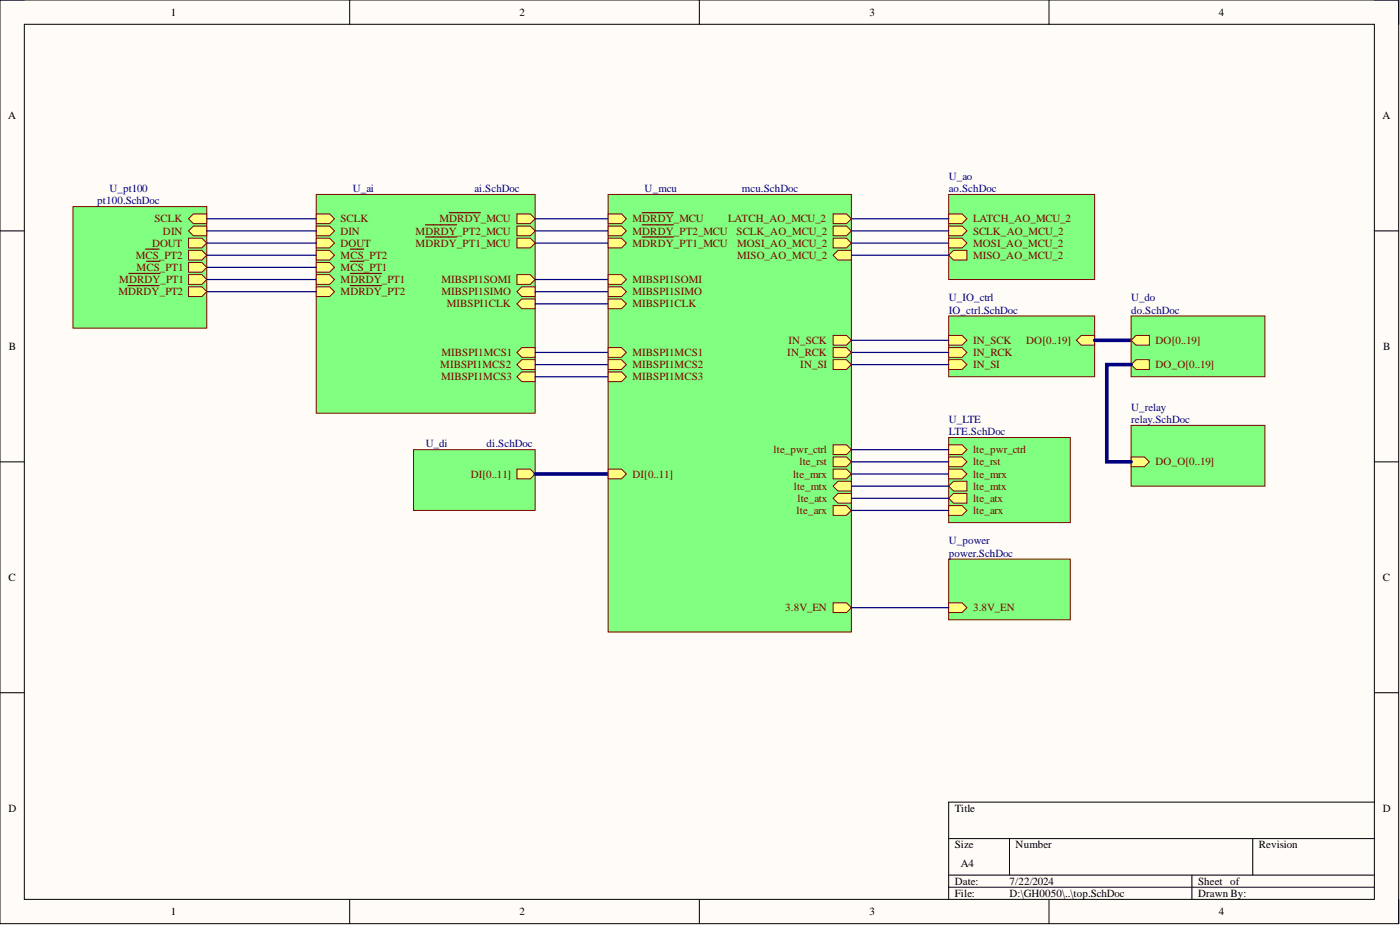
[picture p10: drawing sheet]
<svg xmlns="http://www.w3.org/2000/svg" width="292mm" height="193mm" viewBox="0 0 292 193" stroke-linecap="round" stroke-linejoin="round" font-family="sans-serif">
<path d="M0 0h291.8v192.7h-291.8z" fill-rule="evenodd" fill="#fffcf8"/>
<path d="M0 0h291.8v192.7h-291.8z" fill="none" stroke="#000" stroke-width=".21"/>
<path d="M5.1 5.1h281.7v182.5h-281.7z" fill-rule="evenodd" fill="#fffcf8"/>
<g fill="none" stroke="#000" stroke-width=".21">
<path d="M0 0h5.1M73 0v5.1M145.9 0v5.1M218.9 0v5.1M286.8 0h5v5.1M5.1 5.1h281.7v182.5h-281.7zM0 48.2h5.1M286.8 48.2h5M0 96.3h5.1M286.8 96.3h5M0 144.5h5.1M286.8 144.5h5"/>
<path d="M197.9 174.9h88.9M210.6 174.9v7.7M261.4 174.9v7.7M286.8 167.3h-88.9v20.3M73 187.6v5.1M145.9 187.6v5.1M197.9 182.6h88.9M197.9 185.1h88.9M218.9 187.6v5.1M248.7 182.6v5M291.8 187.6v5.1"/>
</g>
<path d="M197.9 40.6h30.5v17.7h-30.5z" fill-rule="evenodd" fill="#80ff80"/>
<path d="M197.9 40.6h30.5v17.7h-30.5z" fill="none" stroke="#800000" stroke-width=".21"/>
<path d="M197.9 44.6h2.8l1 1-1 1.1h-2.8z" fill-rule="evenodd" fill="#ffff80"/>
<path d="M197.9 44.6h2.8l1 1-1 1.1h-2.8z" fill="none" stroke="#800000" stroke-width=".21"/>
<path d="M197.9 47.2h2.8l1 1-1 1h-2.8z" fill-rule="evenodd" fill="#ffff80"/>
<path d="M197.9 47.2h2.8l1 1-1 1h-2.8z" fill="none" stroke="#800000" stroke-width=".21"/>
<path d="M197.9 49.7h2.8l1 1-1 1h-2.8z" fill-rule="evenodd" fill="#ffff80"/>
<path d="M197.9 49.7h2.8l1 1-1 1h-2.8z" fill="none" stroke="#800000" stroke-width=".21"/>
<path d="M197.9 53.2l1.1-1h2.7v2.1h-2.7z" fill-rule="evenodd" fill="#ffff80"/>
<path d="M197.9 53.2l1.1-1h2.7v2.1h-2.7z" fill="none" stroke="#800000" stroke-width=".21"/>
<path d="M86.3 93.8h25.4v12.7h-25.4z" fill-rule="evenodd" fill="#80ff80"/>
<path d="M86.3 93.8h25.4v12.7h-25.4z" fill="none" stroke="#800000" stroke-width=".21"/>
<path d="M107.8 97.9h2.8l1.1 1-1.1 1h-2.8z" fill-rule="evenodd" fill="#ffff80"/>
<path d="M107.8 97.9h2.8l1.1 1-1.1 1h-2.8z" fill="none" stroke="#800000" stroke-width=".21"/>
<path d="M197.9 65.9h30.5v12.7h-30.5z" fill-rule="evenodd" fill="#80ff80"/>
<path d="M197.9 65.9h30.5v12.7h-30.5z" fill="none" stroke="#800000" stroke-width=".21"/>
<path d="M224.6 71l1-1h2.8v2h-2.8z" fill-rule="evenodd" fill="#ffff80"/>
<path d="M224.6 71l1-1h2.8v2h-2.8z" fill="none" stroke="#800000" stroke-width=".21"/>
<path d="M197.9 75h2.8l1 1.1-1 1h-2.8z" fill-rule="evenodd" fill="#ffff80"/>
<path d="M197.9 75h2.8l1 1.1-1 1h-2.8z" fill="none" stroke="#800000" stroke-width=".21"/>
<path d="M197.9 72.5h2.8l1 1-1 1h-2.8z" fill-rule="evenodd" fill="#ffff80"/>
<path d="M197.9 72.5h2.8l1 1-1 1h-2.8z" fill="none" stroke="#800000" stroke-width=".21"/>
<path d="M197.9 70h2.8l1 1-1 1h-2.8z" fill-rule="evenodd" fill="#ffff80"/>
<path d="M197.9 70h2.8l1 1-1 1h-2.8z" fill="none" stroke="#800000" stroke-width=".21"/>
<path d="M66 40.6h45.7v45.6h-45.7z" fill-rule="evenodd" fill="#80ff80"/>
<path d="M66 40.6h45.7v45.6h-45.7z" fill="none" stroke="#800000" stroke-width=".21"/>
<path d="M107.8 73.5l1.1-1h2.8v2h-2.8z" fill-rule="evenodd" fill="#ffff80"/>
<path d="M107.8 73.5l1.1-1h2.8v2h-2.8z" fill="none" stroke="#800000" stroke-width=".21"/>
<path d="M107.8 63.4l1.1-1h2.8v2h-2.8z" fill-rule="evenodd" fill="#ffff80"/>
<path d="M107.8 63.4l1.1-1h2.8v2h-2.8z" fill="none" stroke="#800000" stroke-width=".21"/>
<path d="M107.8 60.8l1.1-1h2.8v2.1h-2.8z" fill-rule="evenodd" fill="#ffff80"/>
<path d="M107.8 60.8l1.1-1h2.8v2.1h-2.8z" fill="none" stroke="#800000" stroke-width=".21"/>
<path d="M107.8 57.3h2.8l1.1 1-1.1 1h-2.8z" fill-rule="evenodd" fill="#ffff80"/>
<path d="M107.8 57.3h2.8l1.1 1-1.1 1h-2.8z" fill="none" stroke="#800000" stroke-width=".21"/>
<path d="M107.8 47.2h2.8l1.1 1-1.1 1h-2.8z" fill-rule="evenodd" fill="#ffff80"/>
<path d="M107.8 47.2h2.8l1.1 1-1.1 1h-2.8z" fill="none" stroke="#800000" stroke-width=".21"/>
<path d="M88.8 46.9h6.5" fill="none" stroke="#800000" stroke-width=".25"/>
<path d="M107.8 49.7h2.8l1.1 1-1.1 1h-2.8z" fill-rule="evenodd" fill="#ffff80"/>
<path d="M107.8 49.7h2.8l1.1 1-1.1 1h-2.8z" fill="none" stroke="#800000" stroke-width=".21"/>
<path d="M88.8 49.4h6.5" fill="none" stroke="#800000" stroke-width=".25"/>
<path d="M107.8 44.6h2.8l1.1 1-1.1 1.1h-2.8z" fill-rule="evenodd" fill="#ffff80"/>
<path d="M107.8 44.6h2.8l1.1 1-1.1 1.1h-2.8z" fill="none" stroke="#800000" stroke-width=".21"/>
<path d="M93.7 44.4h6.5" fill="none" stroke="#800000" stroke-width=".25"/>
<path d="M107.8 76.1l1.1-1.1h2.8v2.1h-2.8z" fill-rule="evenodd" fill="#ffff80"/>
<path d="M107.8 76.1l1.1-1.1h2.8v2.1h-2.8z" fill="none" stroke="#800000" stroke-width=".21"/>
<path d="M107.8 78.6l1.1-1h2.8v2h-2.8z" fill-rule="evenodd" fill="#ffff80"/>
<path d="M107.8 78.6l1.1-1h2.8v2h-2.8z" fill="none" stroke="#800000" stroke-width=".21"/>
<path d="M66 44.6h2.8l1 1-1 1.1h-2.8z" fill-rule="evenodd" fill="#ffff80"/>
<path d="M66 44.6h2.8l1 1-1 1.1h-2.8z" fill="none" stroke="#800000" stroke-width=".21"/>
<path d="M66 47.2h2.8l1 1-1 1h-2.8z" fill-rule="evenodd" fill="#ffff80"/>
<path d="M66 47.2h2.8l1 1-1 1h-2.8z" fill="none" stroke="#800000" stroke-width=".21"/>
<path d="M66 49.7h2.8l1 1-1 1h-2.8z" fill-rule="evenodd" fill="#ffff80"/>
<path d="M66 49.7h2.8l1 1-1 1h-2.8z" fill="none" stroke="#800000" stroke-width=".21"/>
<path d="M66 57.3h2.8l1 1-1 1h-2.8z" fill-rule="evenodd" fill="#ffff80"/>
<path d="M66 57.3h2.8l1 1-1 1h-2.8z" fill="none" stroke="#800000" stroke-width=".21"/>
<path d="M73.1 57h6.5" fill="none" stroke="#800000" stroke-width=".25"/>
<path d="M66 52.2h2.8l1 1-1 1.1h-2.8z" fill-rule="evenodd" fill="#ffff80"/>
<path d="M66 52.2h2.8l1 1-1 1.1h-2.8z" fill="none" stroke="#800000" stroke-width=".21"/>
<path d="M73.1 52h2.8" fill="none" stroke="#800000" stroke-width=".25"/>
<path d="M66 59.8h2.8l1 1-1 1.1h-2.8z" fill-rule="evenodd" fill="#ffff80"/>
<path d="M66 59.8h2.8l1 1-1 1.1h-2.8z" fill="none" stroke="#800000" stroke-width=".21"/>
<path d="M73.1 59.6h6.5" fill="none" stroke="#800000" stroke-width=".25"/>
<path d="M66 54.8h2.8l1 1-1 1h-2.8z" fill-rule="evenodd" fill="#ffff80"/>
<path d="M66 54.8h2.8l1 1-1 1h-2.8z" fill="none" stroke="#800000" stroke-width=".21"/>
<path d="M73.1 54.5h2.8" fill="none" stroke="#800000" stroke-width=".25"/>
<path d="M15.2 43.1h27.9v25.4h-27.9z" fill-rule="evenodd" fill="#80ff80"/>
<path d="M15.2 43.1h27.9v25.4h-27.9z" fill="none" stroke="#800000" stroke-width=".21"/>
<path d="M39.3 45.6l1-1h2.8v2.1h-2.8z" fill-rule="evenodd" fill="#ffff80"/>
<path d="M39.3 45.6l1-1h2.8v2.1h-2.8z" fill="none" stroke="#800000" stroke-width=".21"/>
<path d="M39.3 48.2l1-1h2.8v2h-2.8z" fill-rule="evenodd" fill="#ffff80"/>
<path d="M39.3 48.2l1-1h2.8v2h-2.8z" fill="none" stroke="#800000" stroke-width=".21"/>
<path d="M39.3 49.7h2.8l1 1-1 1h-2.8z" fill-rule="evenodd" fill="#ffff80"/>
<path d="M39.3 49.7h2.8l1 1-1 1h-2.8z" fill="none" stroke="#800000" stroke-width=".21"/>
<path d="M39.3 57.3h2.8l1 1-1 1h-2.8z" fill-rule="evenodd" fill="#ffff80"/>
<path d="M39.3 57.3h2.8l1 1-1 1h-2.8z" fill="none" stroke="#800000" stroke-width=".21"/>
<path d="M26.9 57h6.5" fill="none" stroke="#800000" stroke-width=".25"/>
<path d="M39.3 52.2h2.8l1 1-1 1.1h-2.8z" fill-rule="evenodd" fill="#ffff80"/>
<path d="M39.3 52.2h2.8l1 1-1 1.1h-2.8z" fill="none" stroke="#800000" stroke-width=".21"/>
<path d="M30.4 52h2.8" fill="none" stroke="#800000" stroke-width=".25"/>
<path d="M39.3 59.8h2.8l1 1-1 1.1h-2.8z" fill-rule="evenodd" fill="#ffff80"/>
<path d="M39.3 59.8h2.8l1 1-1 1.1h-2.8z" fill="none" stroke="#800000" stroke-width=".21"/>
<path d="M26.7 59.6h6.5" fill="none" stroke="#800000" stroke-width=".25"/>
<path d="M39.3 54.8h2.8l1 1-1 1h-2.8z" fill-rule="evenodd" fill="#ffff80"/>
<path d="M39.3 54.8h2.8l1 1-1 1h-2.8z" fill="none" stroke="#800000" stroke-width=".21"/>
<path d="M30.6 54.5h2.8" fill="none" stroke="#800000" stroke-width=".25"/>
<g fill="none" stroke="#000080" stroke-width=".25">
<path d="M43.1 45.6h22.9M43.1 48.2h22.9M43.1 50.7h22.9M43.1 53.2h22.9M43.1 55.8h22.9M43.1 58.3h22.9M111.7 45.6h15.2M111.7 48.2h15.2M111.7 50.7h15.2M111.7 58.3h15.2M177.6 45.6h20.3M177.6 48.2h20.3"/>
<path d="M43.1 60.8h22.9M111.7 60.8h15.2M111.7 63.4h15.2M111.7 73.5h15.2M111.7 76.1h15.2M111.7 78.6h15.2M177.6 73.5h20.3"/>
</g>
<path d="M228.4 71h7.6M111.7 98.9h15.2" fill="none" stroke="#000080" stroke-width=".76"/>
<path d="M197.9 116.6h25.4v12.7h-25.4z" fill-rule="evenodd" fill="#80ff80"/>
<path d="M197.9 116.6h25.4v12.7h-25.4z" fill="none" stroke="#800000" stroke-width=".21"/>
<path d="M197.9 125.8h2.8l1 1-1 1h-2.8z" fill-rule="evenodd" fill="#ffff80"/>
<path d="M197.9 125.8h2.8l1 1-1 1h-2.8z" fill="none" stroke="#800000" stroke-width=".21"/>
<path d="M126.9 40.6h50.7v91.2h-50.7z" fill-rule="evenodd" fill="#80ff80"/>
<path d="M126.9 40.6h50.7v91.2h-50.7z" fill="none" stroke="#800000" stroke-width=".21"/>
<path d="M173.8 44.6h2.8l1 1-1 1.1h-2.8z" fill-rule="evenodd" fill="#ffff80"/>
<path d="M173.8 44.6h2.8l1 1-1 1.1h-2.8z" fill="none" stroke="#800000" stroke-width=".21"/>
<path d="M173.8 47.2h2.8l1 1-1 1h-2.8z" fill-rule="evenodd" fill="#ffff80"/>
<path d="M173.8 47.2h2.8l1 1-1 1h-2.8z" fill="none" stroke="#800000" stroke-width=".21"/>
<path d="M173.8 49.7h2.8l1 1-1 1h-2.8z" fill-rule="evenodd" fill="#ffff80"/>
<path d="M173.8 49.7h2.8l1 1-1 1h-2.8z" fill="none" stroke="#800000" stroke-width=".21"/>
<path d="M173.8 53.2l1-1h2.8v2.1h-2.8z" fill-rule="evenodd" fill="#ffff80"/>
<path d="M173.8 53.2l1-1h2.8v2.1h-2.8z" fill="none" stroke="#800000" stroke-width=".21"/>
<path d="M126.9 72.5h2.8l1 1-1 1h-2.8z" fill-rule="evenodd" fill="#ffff80"/>
<path d="M126.9 72.5h2.8l1 1-1 1h-2.8z" fill="none" stroke="#800000" stroke-width=".21"/>
<path d="M126.9 62.4h2.8l1 1-1 1h-2.8z" fill-rule="evenodd" fill="#ffff80"/>
<path d="M126.9 62.4h2.8l1 1-1 1h-2.8z" fill="none" stroke="#800000" stroke-width=".21"/>
<path d="M126.9 59.8h2.8l1 1-1 1.1h-2.8z" fill-rule="evenodd" fill="#ffff80"/>
<path d="M126.9 59.8h2.8l1 1-1 1.1h-2.8z" fill="none" stroke="#800000" stroke-width=".21"/>
<path d="M126.9 57.3h2.8l1 1-1 1h-2.8z" fill-rule="evenodd" fill="#ffff80"/>
<path d="M126.9 57.3h2.8l1 1-1 1h-2.8z" fill="none" stroke="#800000" stroke-width=".21"/>
<path d="M126.9 47.2h2.8l1 1-1 1h-2.8z" fill-rule="evenodd" fill="#ffff80"/>
<path d="M126.9 47.2h2.8l1 1-1 1h-2.8z" fill="none" stroke="#800000" stroke-width=".21"/>
<path d="M134 46.9h6.5" fill="none" stroke="#800000" stroke-width=".25"/>
<path d="M126.9 49.7h2.8l1 1-1 1h-2.8z" fill-rule="evenodd" fill="#ffff80"/>
<path d="M126.9 49.7h2.8l1 1-1 1h-2.8z" fill="none" stroke="#800000" stroke-width=".21"/>
<path d="M134 49.4h6.5" fill="none" stroke="#800000" stroke-width=".25"/>
<path d="M126.9 44.6h2.8l1 1-1 1.1h-2.8z" fill-rule="evenodd" fill="#ffff80"/>
<path d="M126.9 44.6h2.8l1 1-1 1.1h-2.8z" fill="none" stroke="#800000" stroke-width=".21"/>
<path d="M134 44.4h6.5" fill="none" stroke="#800000" stroke-width=".25"/>
<path d="M126.9 75h2.8l1 1.1-1 1h-2.8z" fill-rule="evenodd" fill="#ffff80"/>
<path d="M126.9 75h2.8l1 1.1-1 1h-2.8z" fill="none" stroke="#800000" stroke-width=".21"/>
<path d="M126.9 77.6h2.8l1 1-1 1h-2.8z" fill-rule="evenodd" fill="#ffff80"/>
<path d="M126.9 77.6h2.8l1 1-1 1h-2.8z" fill="none" stroke="#800000" stroke-width=".21"/>
<path d="M126.9 97.9h2.8l1 1-1 1h-2.8z" fill-rule="evenodd" fill="#ffff80"/>
<path d="M126.9 97.9h2.8l1 1-1 1h-2.8z" fill="none" stroke="#800000" stroke-width=".21"/>
<path d="M173.8 75h2.8l1 1.1-1 1h-2.8z" fill-rule="evenodd" fill="#ffff80"/>
<path d="M173.8 75h2.8l1 1.1-1 1h-2.8z" fill="none" stroke="#800000" stroke-width=".21"/>
<path d="M173.8 72.5h2.8l1 1-1 1h-2.8z" fill-rule="evenodd" fill="#ffff80"/>
<path d="M173.8 72.5h2.8l1 1-1 1h-2.8z" fill="none" stroke="#800000" stroke-width=".21"/>
<path d="M173.8 70h2.8l1 1-1 1h-2.8z" fill-rule="evenodd" fill="#ffff80"/>
<path d="M173.8 70h2.8l1 1-1 1h-2.8z" fill="none" stroke="#800000" stroke-width=".21"/>
<path d="M173.8 92.8h2.8l1 1-1 1h-2.8z" fill-rule="evenodd" fill="#ffff80"/>
<path d="M173.8 92.8h2.8l1 1-1 1h-2.8z" fill="none" stroke="#800000" stroke-width=".21"/>
<path d="M173.8 95.3h2.8l1 1-1 1.1h-2.8z" fill-rule="evenodd" fill="#ffff80"/>
<path d="M173.8 95.3h2.8l1 1-1 1.1h-2.8z" fill="none" stroke="#800000" stroke-width=".21"/>
<path d="M173.8 97.9h2.8l1 1-1 1h-2.8z" fill-rule="evenodd" fill="#ffff80"/>
<path d="M173.8 97.9h2.8l1 1-1 1h-2.8z" fill="none" stroke="#800000" stroke-width=".21"/>
<path d="M173.8 101.4l1-1h2.8v2h-2.8z" fill-rule="evenodd" fill="#ffff80"/>
<path d="M173.8 101.4l1-1h2.8v2h-2.8z" fill="none" stroke="#800000" stroke-width=".21"/>
<path d="M173.8 104l1-1.1h2.8v2.1h-2.8z" fill-rule="evenodd" fill="#ffff80"/>
<path d="M173.8 104l1-1.1h2.8v2.1h-2.8z" fill="none" stroke="#800000" stroke-width=".21"/>
<path d="M173.8 105.5h2.8l1 1-1 1h-2.8z" fill-rule="evenodd" fill="#ffff80"/>
<path d="M173.8 105.5h2.8l1 1-1 1h-2.8z" fill="none" stroke="#800000" stroke-width=".21"/>
<path d="M173.8 125.8h2.8l1 1-1 1h-2.8z" fill-rule="evenodd" fill="#ffff80"/>
<path d="M173.8 125.8h2.8l1 1-1 1h-2.8z" fill="none" stroke="#800000" stroke-width=".21"/>
<path d="M177.6 53.2h20.3M177.6 50.7h20.3M177.6 76.1h20.3M177.6 71h20.3" fill="none" stroke="#000080" stroke-width=".25"/>
<path d="M197.9 91.3h25.4v17.7h-25.4z" fill-rule="evenodd" fill="#80ff80"/>
<path d="M197.9 91.3h25.4v17.7h-25.4z" fill="none" stroke="#800000" stroke-width=".21"/>
<path d="M197.9 92.8h2.8l1 1-1 1h-2.8z" fill-rule="evenodd" fill="#ffff80"/>
<path d="M197.9 92.8h2.8l1 1-1 1h-2.8z" fill="none" stroke="#800000" stroke-width=".21"/>
<path d="M197.9 95.3h2.8l1 1-1 1.1h-2.8z" fill-rule="evenodd" fill="#ffff80"/>
<path d="M197.9 95.3h2.8l1 1-1 1.1h-2.8z" fill="none" stroke="#800000" stroke-width=".21"/>
<path d="M197.9 97.9h2.8l1 1-1 1h-2.8z" fill-rule="evenodd" fill="#ffff80"/>
<path d="M197.9 97.9h2.8l1 1-1 1h-2.8z" fill="none" stroke="#800000" stroke-width=".21"/>
<path d="M197.9 101.4l1.1-1h2.7v2h-2.7z" fill-rule="evenodd" fill="#ffff80"/>
<path d="M197.9 101.4l1.1-1h2.7v2h-2.7z" fill="none" stroke="#800000" stroke-width=".21"/>
<path d="M197.9 104l1.1-1.1h2.7v2.1h-2.7z" fill-rule="evenodd" fill="#ffff80"/>
<path d="M197.9 104l1.1-1.1h2.7v2.1h-2.7z" fill="none" stroke="#800000" stroke-width=".21"/>
<path d="M197.9 105.5h2.8l1 1-1 1h-2.8z" fill-rule="evenodd" fill="#ffff80"/>
<path d="M197.9 105.5h2.8l1 1-1 1h-2.8z" fill="none" stroke="#800000" stroke-width=".21"/>
<path d="M177.6 93.8h20.3M177.6 96.3h20.3M177.6 98.9h20.3M177.6 101.4h20.3M177.6 104h20.3M177.6 106.5h20.3M177.6 126.8h20.3" fill="none" stroke="#000080" stroke-width=".25"/>
<path d="M236 88.7h27.9v12.7h-27.9z" fill-rule="evenodd" fill="#80ff80"/>
<path d="M236 88.7h27.9v12.7h-27.9z" fill="none" stroke="#800000" stroke-width=".21"/>
<path d="M236 95.3h2.8l1 1-1 1.1h-2.8z" fill-rule="evenodd" fill="#ffff80"/>
<path d="M236 95.3h2.8l1 1-1 1.1h-2.8z" fill="none" stroke="#800000" stroke-width=".21"/>
<path d="M236 65.9h27.9v12.7h-27.9z" fill-rule="evenodd" fill="#80ff80"/>
<path d="M236 65.9h27.9v12.7h-27.9z" fill="none" stroke="#800000" stroke-width=".21"/>
<path d="M236 71l1-1h2.8v2h-2.8z" fill-rule="evenodd" fill="#ffff80"/>
<path d="M236 71l1-1h2.8v2h-2.8z" fill="none" stroke="#800000" stroke-width=".21"/>
<path d="M236 76.1l1-1.1h2.8v2.1h-2.8z" fill-rule="evenodd" fill="#ffff80"/>
<path d="M236 76.1l1-1.1h2.8v2.1h-2.8z" fill="none" stroke="#800000" stroke-width=".21"/>
<path d="M236 76.1h-5.1v20.2h5.1" fill="none" stroke="#000080" stroke-width=".76"/>
<g font-size="2.3">
<text x="35.6" y="3.3">1</text>
<text x="108.4" y="3.3">2</text>
<text x="181.4" y="3.3">3</text>
<text x="254.3" y="3.3">4</text>
<text x="1.7" y="24.8">A</text>
<text x="288.4" y="24.8">A</text>
<text x="1.9" y="73">B</text>
<text x="288.6" y="73">B</text>
<text x="1.8" y="121.2">C</text>
<text x="288.5" y="121.2">C</text>
<text x="1.8" y="169.4">D</text>
<text x="199.2" y="169.4">Title</text>
<text x="288.5" y="169.4">D</text>
<text x="199.2" y="177">Size</text>
<text x="211.9" y="177">Number</text>
<text x="262.6" y="177">Revision</text>
<text x="199.2" y="184.6">Date:</text>
<text x="200.5" y="180.8">A4</text>
<text x="210.6" y="184.6">7/22/2024</text>
<text x="250" y="184.6">Sheet of</text>
<text x="35.6" y="190.9">1</text>
<text x="108.4" y="190.9">2</text>
<text x="181.4" y="190.9">3</text>
<text x="199.2" y="187.1">File:</text>
<text x="210.6" y="187.1">D:\GH0050\..\top.SchDoc</text>
<text x="250" y="187.1">Drawn By:</text>
<text x="254.3" y="190.9">4</text>
</g>
<g font-size="2.3" fill="#000080">
<text x="22.8" y="40.1">U_pt100</text>
<text x="73.6" y="40.1">U_ai</text>
<text x="99" y="40.1">ai.SchDoc</text>
<text x="134.5" y="40.1">U_mcu</text>
<text x="154.8" y="40.1">mcu.SchDoc</text>
<text x="197.9" y="37.5">U_ao</text>
<text x="197.9" y="40.1">ao.SchDoc</text>
<text x="20.3" y="42.6">pt100.SchDoc</text>
<text x="197.9" y="62.9">U_IO_ctrl</text>
<text x="197.9" y="65.4">IO_ctrl.SchDoc</text>
<text x="236" y="62.9">U_do</text>
<text x="236" y="65.4">do.SchDoc</text>
<text x="197.9" y="88.2">U_LTE</text>
<text x="236" y="85.7">U_relay</text>
<text x="236" y="88.2">relay.SchDoc</text>
<text x="88.8" y="93.3">U_di</text>
<text x="101.5" y="93.3">di.SchDoc</text>
<text x="197.9" y="90.8">LTE.SchDoc</text>
<text x="197.9" y="113.6">U_power</text>
<text x="197.9" y="116.1">power.SchDoc</text>
</g>
<g font-size="2.3" fill="#800000">
<text x="32.2" y="46.4">SCLK</text>
<text x="71.1" y="46.4">SCLK</text>
<text x="91.7" y="46.4">MDRDY_MCU</text>
<text x="132" y="46.4">MDRDY_MCU</text>
<text x="151.9" y="46.4">LATCH_AO_MCU_2</text>
<text x="203" y="46.4">LATCH_AO_MCU_2</text>
<text x="31.7" y="51.5">DOUT</text>
<text x="34" y="48.9">DIN</text>
<text x="71.1" y="48.9">DIN</text>
<text x="71.1" y="51.5">DOUT</text>
<text x="86.7" y="48.9">MDRDY_PT2_MCU</text>
<text x="86.7" y="51.5">MDRDY_PT1_MCU</text>
<text x="132" y="48.9">MDRDY_PT2_MCU</text>
<text x="132" y="51.5">MDRDY_PT1_MCU</text>
<text x="153.7" y="48.9">SCLK_AO_MCU_2</text>
<text x="153.8" y="51.5">MOSI_AO_MCU_2</text>
<text x="203" y="48.9">SCLK_AO_MCU_2</text>
<text x="203" y="51.5">MOSI_AO_MCU_2</text>
<text x="24.9" y="59.1">MDRDY_PT1</text>
<text x="28.3" y="54">MCS_PT2</text>
<text x="28.5" y="56.5">MCS_PT1</text>
<text x="71.1" y="59.1">MDRDY_PT1</text>
<text x="71.1" y="54">MCS_PT2</text>
<text x="71.1" y="56.5">MCS_PT1</text>
<text x="92.1" y="59.1">MIBSPI1SOMI</text>
<text x="132" y="59.1">MIBSPI1SOMI</text>
<text x="153.8" y="54">MISO_AO_MCU_2</text>
<text x="203" y="54">MISO_AO_MCU_2</text>
<text x="24.7" y="61.6">MDRDY_PT2</text>
<text x="71.1" y="61.6">MDRDY_PT2</text>
<text x="92.1" y="61.6">MIBSPI1SIMO</text>
<text x="93.2" y="64.1">MIBSPI1CLK</text>
<text x="132" y="64.1">MIBSPI1CLK</text>
<text x="132" y="61.6">MIBSPI1SIMO</text>
<text x="164.5" y="71.8">IN_SCK</text>
<text x="203" y="71.8">IN_SCK</text>
<text x="214.1" y="71.8">DO[0..19]</text>
<text x="241.1" y="71.8">DO[0..19]</text>
<text x="91.9" y="76.8">MIBSPI1MCS2</text>
<text x="92.1" y="74.3">MIBSPI1MCS1</text>
<text x="132" y="74.3">MIBSPI1MCS1</text>
<text x="132" y="76.8">MIBSPI1MCS2</text>
<text x="164.3" y="74.3">IN_RCK</text>
<text x="167" y="76.8">IN_SI</text>
<text x="203" y="76.8">IN_SI</text>
<text x="203" y="74.3">IN_RCK</text>
<text x="241.1" y="76.8">DO_O[0..19]</text>
<text x="92" y="79.4">MIBSPI1MCS3</text>
<text x="132" y="79.4">MIBSPI1MCS3</text>
<text x="161.4" y="94.6">lte_pwr_ctrl</text>
<text x="203" y="94.6">lte_pwr_ctrl</text>
<text x="98.2" y="99.6">DI[0..11]</text>
<text x="132" y="99.6">DI[0..11]</text>
<text x="165.5" y="99.6">lte_mrx</text>
<text x="166.8" y="97.1">lte_rst</text>
<text x="203" y="97.1">lte_rst</text>
<text x="203" y="99.6">lte_mrx</text>
<text x="241.1" y="97.1">DO_O[0..19]</text>
<text x="165.6" y="102.2">lte_mtx</text>
<text x="166.2" y="107.2">lte_arx</text>
<text x="166.4" y="104.7">lte_atx</text>
<text x="203" y="102.2">lte_mtx</text>
<text x="203" y="104.7">lte_atx</text>
<text x="203" y="107.2">lte_arx</text>
<text x="163.8" y="127.5">3.8V_EN</text>
<text x="203" y="127.5">3.8V_EN</text>
</g>
</svg>
